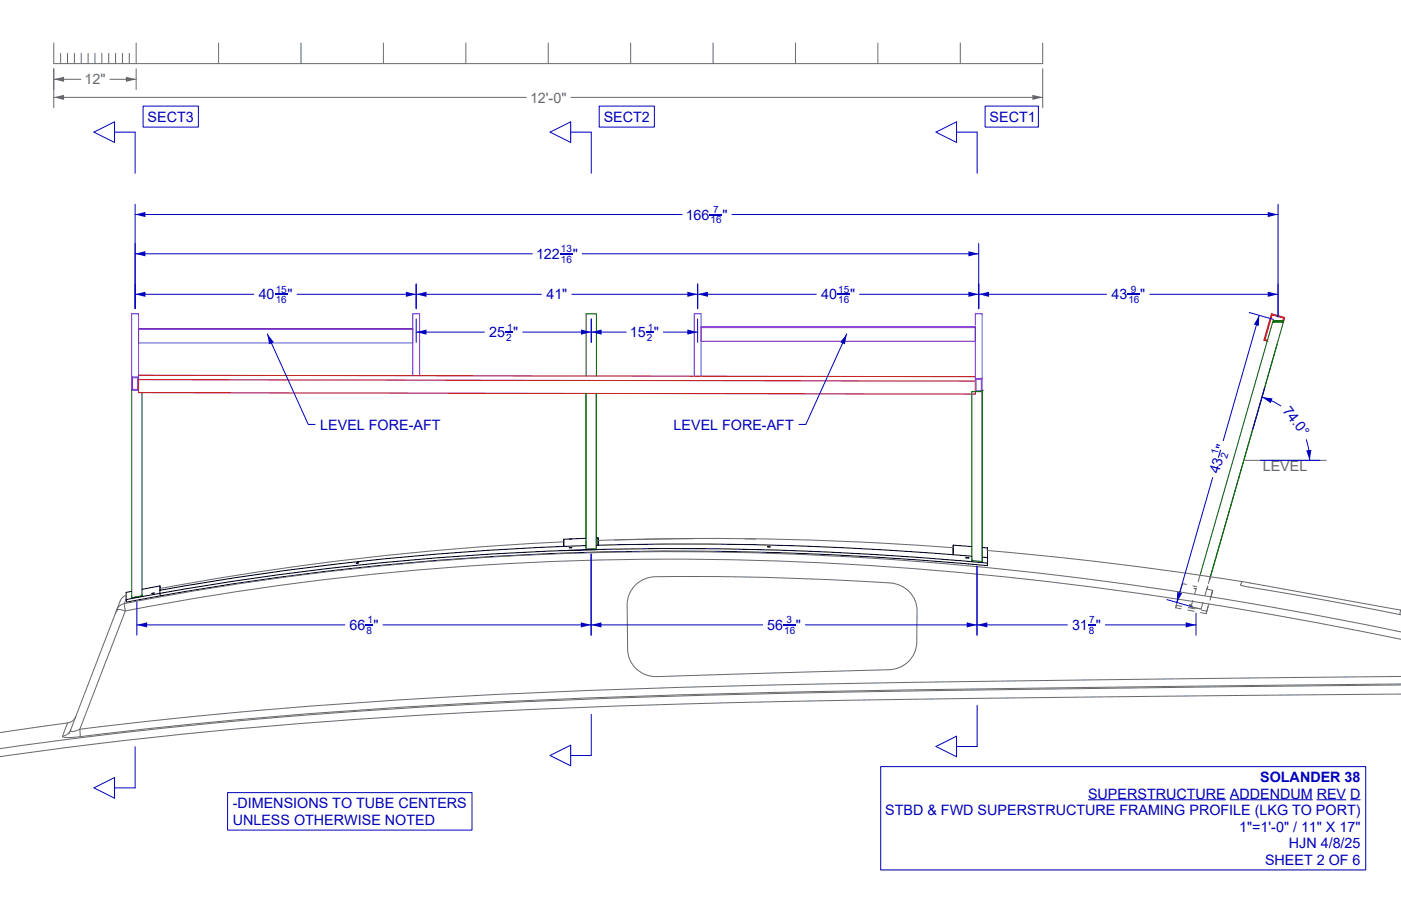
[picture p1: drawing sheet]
<svg xmlns="http://www.w3.org/2000/svg" width="432mm" height="279mm" viewBox="0 0 432 279" stroke-linecap="round" stroke-linejoin="round" font-family="sans-serif">
<!-- layer: Make2D -->
<path d="M395.4 99l.2-.9-3.5-1-2.2 7.6 .7 .2M395.7 98.9l.3-1-4.1-1.1-2.3 8.1 1.2 .4M42.7 115.7l257.9 .5M42.7 117.1l257.9 .4v4l-257.9-.4z" fill="none" stroke="#bf0000" stroke-width=".31"/>
<g fill="none" stroke="#7d26cd" stroke-width=".31">
<path d="M40.6 116.2h2.1M40.9 116.5h1.5v3.6h-1.5zM42.7 117.1v-20.3h-2.1v23.5h2.1M42.7 105.8h84.5M42.7 101.3h84.5M42.7 101.6h84.5M127.2 115.9v-19.1h2.1v19.1M214 116v-19.2h2.1v19.2M216.1 101h84.5M216.1 100.8h84.5M216.1 105.2h84.5M300.6 100.3v-3.5h2.1v24"/>
<path d="M300.6 100.5v17M300.6 116.7h2.1M300.9 117h1.5v3.5h-1.5z"/>
</g>
<g fill="none" stroke="#006300" stroke-width=".31">
<path d="M392.3 99.3l.1-.4h3.3l-.1 .4M392.3 99.3l-22.4 78.1M392.3 99.3h3.3M392.5 99.3h.1M392.6 99l-.1 .3M395.3 99.3h.1M395.4 99l-.1 .3M395.6 99.3l-22.6 78.6M180.6 116v-19.2h3.2v19.2M40.6 120.3v64.1M43.8 121.1v62.7M180.6 121.3v48l3.2-.1"/>
<path d="M183.8 121.3v47.9M302.7 120.4h.1M299.5 172.9l3.2 .3M299.5 172.9v-52.1h3.2l.1-.4-.1 52.8M299.6 172.4l-.1 .5M302.8 172.6l-.1 .6M40.6 184.1v.3M43.5 183.8l-2.6 .5M43.8 183.5v.3M43.8 183.8l-3.2 .6"/>
</g>
<g fill="none" stroke="#000" stroke-width=".31">
<path d="M109.8 173.7l.8-.1zM173.7 168.5a899.8 899.8 0 0 0-124.4 13.5M173.7 166.3v2.2M173.7 166.3l.1 2.2M173.7 168.5h.1M173.8 168.5h-.1M175.5 168.9h.7zM175.8 169.7l-2.1 .1M176.2 169.7h-.7M176.2 166.2l-.7 .1M180.6 166l-6.9 .3M180.7 168.3l-6.9 .2"/>
<path d="M184.3 165.9v2.2M184.3 165.9h-.5M184.3 168.1a1019.3 1019.3 0 0 1 109.5 3M184.3 168.1l-.5 .1M184.3 169.5l-8.3 .2M236.6 168.6h.8zM293.8 168.1l-.1 3M293.8 168.1v3M293.8 168.1l5.7 .5M293.8 171.1l5.7 .4M297.6 172l.8 .1zM298.4 172.1h.1"/>
<path d="M298.4 173.9h.1M302.7 171.8l1.7 .2M302.7 168.8l1.7 .2M304.4 169l-.1 .8M304.4 169v3M304.4 172v1.5M304.4 172v1.7M304.4 173.7l-.1 .7-21.9-1.8-19.5-1.2a923.6 923.6 0 0 0-213.5 12.4M304.4 173.7l-22-1.8-19.5-1.3a924.2 924.2 0 0 0-213.6 12.4M40.6 182.4l-1.7 .3v2.2M46.8 183l.8-.1zM49.3 183l-10.4 1.9"/>
<path d="M49.3 183l.1 .8M49.3 182v1M49.3 180.7v1.3M49.3 180.7l-5.5 1M49.3 180.7l.1 1.3M49.4 183.8l-10.4 1.9-.1-.8"/>
</g>
<g fill="none" stroke="#696969" stroke-width=".31">
<path d="M383.4 142h25.4M173.8 167.1l-30.9 2-31.9 3.1-30.4 4-31.3 5.3M180.6 166.8h.1M184.3 166.7h.1M184.4 166.7l27.7-.6 27.3 .2 28.1 1 26.3 1.6M213.9 166.1l-24.5 .4M229.6 166.2l3.2 .1M302.7 169.6h.1M304.3 169.8l18.6 1.7 20.2 2.3 18.7 2.4 21 3.2M369.9 177.4l-.6 2M373.1 177.9l-.7 2.1M36 188.1l.8-.1 1.8 .4"/>
<path d="M36 188.1l-14.2 37M36.4 187.9l-.8 1.2M38.3 186.1a910.5 910.5 0 0 1 265.4-11.1l30 3.4 32.3 4.5 32.9 5.6 32.9 6.4M38.3 186.1l.3 2.3M38.3 186.1a3.1 3.1 0 0 0-2.3 2M38.6 188.4l16.7-3.1 19.2-3.1 19.2-2.7 19.3-2.2 16.9-1.6 19.4-1.5 19.3-1 19.4-.6 17-.2 19.4 .2 19.5 .6 19.3 .9 19.4 1.3 19.4 1.7 19.3 2.1 21.6 2.7a1283.7 1283.7 0 0 1 88.9 15.3M38.6 188.4l-14 36.5M38.9 184.7l-.6 1.4M38.9 183.5a4.1 4.1 0 0 0-2.3 3.1l-.6 1.5M195.8 180.4a9.7 9.7 0 0 1 7.9-2.6l32.8 .3 34.1 1.5a17.2 17.2 0 0 1 7.7 1.4 9 9 0 0 1 4.3 9.3v3.9a16.1 16.1 0 0 1-1.1 7.8 9.6 9.6 0 0 1-9.7 4.6l-64.8 1.9a17.1 17.1 0 0 1-8.8-.8 8.6 8.6 0 0 1-4.8-8.6l-.1-8a17.3 17.3 0 0 1 1-8.6zM362.4 187.4l1.7 .4M362.5 186.7l1.8 .3"/>
<path d="M362.5 186.7l-.1 .7M362.6 186.7l-.2 .7M363.2 184.3l-.7 2.4M365.7 180.2l-1.2-.2-.7 2.4M366.1 188.1l2 .4M366.2 187.4l2 .4M366.5 186.5l.7 .2M366.5 186.5l.7 .1M367.3 187.2l2.6 .5M367.4 186.9h.1M367.6 185.2l-.5 2 3.1 .6 .6-2.1M367.6 180.7l1.3 .3"/>
<path d="M368 181.4l.7 .2M368.7 181.3l-.5 2M370 188.9l1.8 .3M370.2 188.1l1.7 .4M371.9 181.9l-.6 1.9M371.9 188.5l-.1 .7M371.9 181.7h.1M372 181.7l1.8 .4M372 181.7l.2-.9-.2 .9M372.4 187l-.6 2.2M372.5 186.2l-.6 2.3M373.5 182.8h.1"/>
<path d="M373.6 182.8l-.7 2.3M373.8 182.1l-.7 2.2M373.8 182.1l-.2 .7M431.4 189.5l.4 .1M431.7 188.2l-.3 1.3M431.8 188.2l-49-8.9-.5 1.1 1.9 .5 23.2 4 24 4.6M431.8 211.2l-175 2.3-50.7 1.2-43 1.7-45.6 2.5-40.4 3.1-40.3 4.1-36.9 4.8M431.8 210.9l-136.9 1.6-70.9 1.4a2078.9 2078.9 0 0 0-189.9 12.1l-9.4 1.2M431.8 208.6l-136.9 1.6-70.9 1.4a2108.7 2108.7 0 0 0-172.3 10.2l-27.1 3.1M431.8 214l-97.9 1-75.2 1-49.7 1.1-45.1 1.7-45.1 2.4-41.9 3.3-39.8 4-37.1 4.9M19.3 227a5 5 0 0 0 3.6 .4l1.8-.2M20.8 222.9l-20.9 3"/>
<path d="M20.8 222.9l-1.5 4.1M21.8 225.1l-1 1.3-1.5 .6M21.8 225.1l-.4 1M23.4 220.9l-.3 .5a3.1 3.1 0 0 1-2.3 1.5M24.6 224.9l.1 2.3M24.6 224.9l-1.2 .5a1.2 1.2 0 0 1-1.7-.2l.1-.1"/>
</g>
<path d="M218.7 66.2h3.9" fill="none" stroke="#0000bf" stroke-width=".33"/>
<g fill="#0000bf">
<path d="M41.6 66.2l3.2-.8v1.5z"/>
<path d="M390.7 65.4l3.2 .8-3.2 .7z"/>
</g>
<path d="M41.6 63v32.2M41.6 66.2h168.6M225.6 66.2h168.3M393.9 63v34.7" fill="none" stroke="#0000bf" stroke-width=".31"/>
<path d="M172.6 78.3h3.9" fill="none" stroke="#0000bf" stroke-width=".33"/>
<g fill="#0000bf">
<path d="M41.6 78.3l3.2-.8v1.6z"/>
<path d="M298.5 77.5l3.1 .8-3.1 .8z"/>
</g>
<path d="M41.6 75.1v20.1M41.6 78.3h122.5M179.5 78.3h122.1M301.6 75.1v20.1" fill="none" stroke="#0000bf" stroke-width=".31"/>
<g fill="none" stroke="#696969" stroke-width=".31">
<path d="M16.6 13.3v6.3h304.8v-6.3M18.7 16.4v3.2M20.8 16.4v3.2M22.9 16.4v3.2M25 16.4v3.2M27.2 16.4v3.2M29.3 16.4v3.2M31.4 16.4v3.2M33.5 16.4v3.2M35.6 16.4v3.2M37.7 16.4v3.2M39.9 16.4v3.2"/>
<path d="M42 13.3v6.3M67.4 13.3v6.3M92.8 13.3v6.3M118.2 13.3v6.3M143.6 13.3v6.3M169 13.3v6.3M194.4 13.3v6.3M219.8 13.3v6.3M245.2 13.3v6.3M270.6 13.3v6.3M296 13.3v6.3"/>
</g>
<g fill="#696969">
<path d="M16.6 24.5l3.1-.8v1.5z"/>
<path d="M38.8 23.7l3.2 .8-3.2 .7z"/>
</g>
<path d="M16.6 21.2v6.4M16.6 24.5h8.3M33.9 24.5h8.1M42 21.2v6.4" fill="none" stroke="#696969" stroke-width=".31"/>
<g fill="#696969">
<path d="M16.6 30l3.1-.8v1.6z"/>
<path d="M318.2 29.2l3.2 .8-3.2 .8z"/>
</g>
<path d="M16.6 21.2v12M16.6 30h145.6M176 30h145.4M321.4 21.2v12" fill="none" stroke="#696969" stroke-width=".31"/>
<g fill="#0000bf">
<path d="M376 138.7l.4 .1-.7 2.3h-.3z"/>
<path d="M362.8 182.5l1.5 .5-1.6 2.8z"/>
<path d="M388.1 97.2l-.1 3.3-1.5-.4z"/>
</g>
<g fill="none" stroke="#0000bf" stroke-width=".31">
<path d="M28.9 40.8l6.4-3.2v6.3zM35.3 40.8h6.3v12.7M169.5 40.8l6.4-3.2v6.3zM175.9 40.8h6.3v12.7M288.5 40.8l6.3-3.2v6.3zM294.8 40.8h6.4v12.7M385 96.4l7.5 2.1M388.1 97.2l-11.1 38.7M373.7 147.3l-11 38.5M359.7 184.9l7.4 2.1M301.2 217.5v12.7h-6.4M41.6 230.3v12.7h-6.3"/>
<path d="M169.5 233l6.4-3.2v6.4zM182.2 220.3v12.7h-6.3M288.5 230.2l6.3-3.2v6.4zM28.9 243l6.4-3.2v6.3zM70.1 244.4h75.4v11.6h-75.4z"/>
</g>
<g fill="#0000bf">
<path d="M402.6 138.9l1.6-.2-.6 3.3z"/>
<path d="M389 122.5l3.2 .4-.5 1.4z"/>
</g>
<path d="M44.1 32.7h17v6.5h-17zM184.7 32.7h17v6.5h-17zM303.6 32.7h16.4v6.5h-16.4zM389.8 119.4l-3.7 13M389 122.5a20.3 20.3 0 0 1 5.7 2.7M402.6 135.6a20.3 20.3 0 0 1 1 6.4M388.4 142h18.4M271.4 236.4h149.5v31.9h-149.5zM335.3 246.6h42.5M379.1 246.6h25.5M405.8 246.6h9.1M416.1 246.6h3.2" fill="none" stroke="#0000bf" stroke-width=".31"/>
<path d="M112.6 192.7h2.5" fill="none" stroke="#0000bf" stroke-width=".33"/>
<g fill="#0000bf">
<path d="M42.2 192.7l3.2-.8v1.6z"/>
<path d="M179 191.9l3.2 .8-3.2 .8z"/>
</g>
<path d="M182.2 170.9v25M42.2 185.7v10.2M42.2 192.7h64.1M118 192.7h64.2" fill="none" stroke="#0000bf" stroke-width=".31"/>
<path d="M241.3 192.7h4" fill="none" stroke="#0000bf" stroke-width=".33"/>
<g fill="#0000bf">
<path d="M182.2 192.7l3.2-.8v1.6z"/>
<path d="M297.9 191.9l3.2 .8-3.2 .8z"/>
</g>
<path d="M182.2 170.9v25M301.1 174.6v21.3M182.2 192.7h52.8M248.2 192.7h52.9" fill="none" stroke="#0000bf" stroke-width=".31"/>
<path d="M335.3 192.7h2.5" fill="none" stroke="#0000bf" stroke-width=".33"/>
<g fill="#0000bf">
<path d="M301.1 192.7l3.2-.8v1.6z"/>
<path d="M365.4 191.9l3.2 .8-3.2 .8z"/>
</g>
<path d="M301.1 174.6v21.3M301.1 192.7h27.9M340.7 192.7h27.9M368.6 189.1v6.8" fill="none" stroke="#0000bf" stroke-width=".31"/>
<path d="M84.6 90.8h4" fill="none" stroke="#0000bf" stroke-width=".33"/>
<g fill="#0000bf">
<path d="M41.6 90.8l3.2-.8v1.6z"/>
<path d="M125.1 90l3.2 .8-3.2 .8z"/>
</g>
<path d="M41.6 87.6v7.6M41.6 90.8h36.6M91.6 90.8h36.7M128.3 87.6v7.6" fill="none" stroke="#0000bf" stroke-width=".31"/>
<g fill="#0000bf">
<path d="M128.3 90.8l3.1-.8v1.6z"/>
<path d="M211.8 90l3.2 .8-3.2 .8z"/>
</g>
<path d="M128.3 87.6v7.6M128.3 90.8h38.6M176.3 90.8h38.7M215 87.6v7.6" fill="none" stroke="#0000bf" stroke-width=".31"/>
<path d="M258 90.8h4" fill="none" stroke="#0000bf" stroke-width=".33"/>
<g fill="#0000bf">
<path d="M215 90.8l3.2-.8v1.6z"/>
<path d="M298.5 90l3.1 .8-3.1 .8z"/>
</g>
<path d="M215 87.6v7.6M215 90.8h36.6M264.9 90.8h36.7M301.6 87.6v7.6" fill="none" stroke="#0000bf" stroke-width=".31"/>
<path d="M347.5 90.8h3.9" fill="none" stroke="#0000bf" stroke-width=".33"/>
<g fill="#0000bf">
<path d="M301.6 90.8l3.2-.8v1.6z"/>
<path d="M390.7 90l3.2 .8-3.2 .8z"/>
</g>
<path d="M301.6 87.6v7.6M301.6 90.8h39.4M354.4 90.8h39.5M393.9 87.6v10.1" fill="none" stroke="#0000bf" stroke-width=".31"/>
<path d="M155.7 102.4h2.4" fill="none" stroke="#0000bf" stroke-width=".33"/>
<g fill="#0000bf">
<path d="M128.3 102.4l3.1-.8v1.6z"/>
<path d="M179.1 101.6l3.1 .8-3.1 .8z"/>
</g>
<path d="M128.3 98.4v7.2M182.2 98.4v7.2M128.3 102.4h21M161.1 102.4h21.1" fill="none" stroke="#0000bf" stroke-width=".31"/>
<path d="M199.1 102.4h2.4" fill="none" stroke="#0000bf" stroke-width=".33"/>
<g fill="#0000bf">
<path d="M182.2 102.4l3.2-.8v1.6z"/>
<path d="M211.8 101.6l3.2 .8-3.2 .8z"/>
</g>
<path d="M182.2 98.4v7.2M215 98.4v7.2M182.2 102.4h10.8M204.5 102.4h10.5" fill="none" stroke="#0000bf" stroke-width=".31"/>
<path d="M261 103l-.6 3.2-1.4-.7z" fill="#0000bf"/>
<path d="M261 103l-12.6 27.9h-2.2" fill="none" stroke="#0000bf" stroke-width=".31"/>
<path d="M82.4 103l2 2.5-1.4 .7z" fill="#0000bf"/>
<path d="M82.4 103l12.6 27.9h2.1" fill="none" stroke="#0000bf" stroke-width=".31"/>
<g font-size="4.4" fill="#696969">
<text x="26" y="26">12&quot;</text>
<text x="163.4" y="31.6">12'-0&quot;</text>
<text x="389.2" y="145.1">LEVEL</text>
</g>
<g font-size="4.4" fill="#0000bf">
<text x="45.5" y="37.5">SECT3</text>
<text x="186.1" y="37.5">SECT2</text>
<text x="305" y="37.5">SECT1</text>
<text x="211.3" y="67.7">166</text>
<text x="222.6" y="67.7">&quot;</text>
<text x="165.2" y="79.9">122</text>
<text x="176.5" y="79.9">&quot;</text>
<text x="79.7" y="92.3">40</text>
<text x="88.6" y="92.3">&quot;</text>
<text x="168.4" y="92.3">41&quot;</text>
<text x="253.1" y="92.3">40</text>
<text x="262" y="92.3">&quot;</text>
<text x="342.6" y="92.3">43</text>
<text x="351.4" y="92.3">&quot;</text>
<text x="150.8" y="104">25 &quot;</text>
<text x="194.2" y="104">15 &quot;</text>
<text x="395.2" y="126.6" transform="rotate(53 395.2 126.6)">74.0°</text>
<text x="98.7" y="132.5">LEVEL FORE-AFT</text>
<text x="207.6" y="132.5">LEVEL FORE-AFT</text>
<text x="375.7" y="146.2" transform="rotate(-74 375.7 146.2)">43 &quot;</text>
<text x="107.7" y="194.3">66 &quot;</text>
<text x="236.4" y="194.3">56</text>
<text x="245.3" y="194.3">&quot;</text>
<text x="330.4" y="194.3">31 &quot;</text>
<text x="388.4" y="241.2">SOLANDER 38</text>
<text x="71.7" y="249.3">-DIMENSIONS TO TUBE CENTERS</text>
<text x="272.8" y="251.4">STBD &amp; FWD SUPERSTRUCTURE FRAMING PROFILE (LKG TO PORT)</text>
<text x="335.3" y="246.3">SUPERSTRUCTURE ADDENDUM REV D</text>
<text x="71.7" y="254.3">UNLESS OTHERWISE NOTED</text>
<text x="381.9" y="256.5">1&quot;=1'-0&quot; / 11&quot; X 17&quot;</text>
<text x="397.3" y="261.6">HJN 4/8/25</text>
<text x="389.9" y="266.6">SHEET 2 OF 6</text>
</g>
<g font-size="3.1" fill="#0000bf">
<text x="219.8" y="65.7">7</text>
<text x="219" y="68.9">16</text>
<text x="172.9" y="77.8">13</text>
<text x="172.9" y="81">16</text>
<text x="85" y="90.3">15</text>
<text x="85" y="93.5">16</text>
<text x="258.3" y="90.3">15</text>
<text x="258.4" y="93.5">16</text>
<text x="347.8" y="93.5">16</text>
<text x="348.5" y="90.3">9</text>
<text x="156.3" y="101.9">1</text>
<text x="199.7" y="101.9">1</text>
<text x="156" y="105.1">2</text>
<text x="199.4" y="105.1">2</text>
<text x="375.2" y="140.3" transform="rotate(-74 375.2 140.3)">1</text>
<text x="378.2" y="141.5" transform="rotate(-74 378.2 141.5)">2</text>
<text x="112.9" y="195.5">8</text>
<text x="113.3" y="192.2">1</text>
<text x="241.7" y="195.5">16</text>
<text x="242.4" y="192.2">3</text>
<text x="335.6" y="195.5">8</text>
<text x="335.7" y="192.2">7</text>
</g>
</svg>
